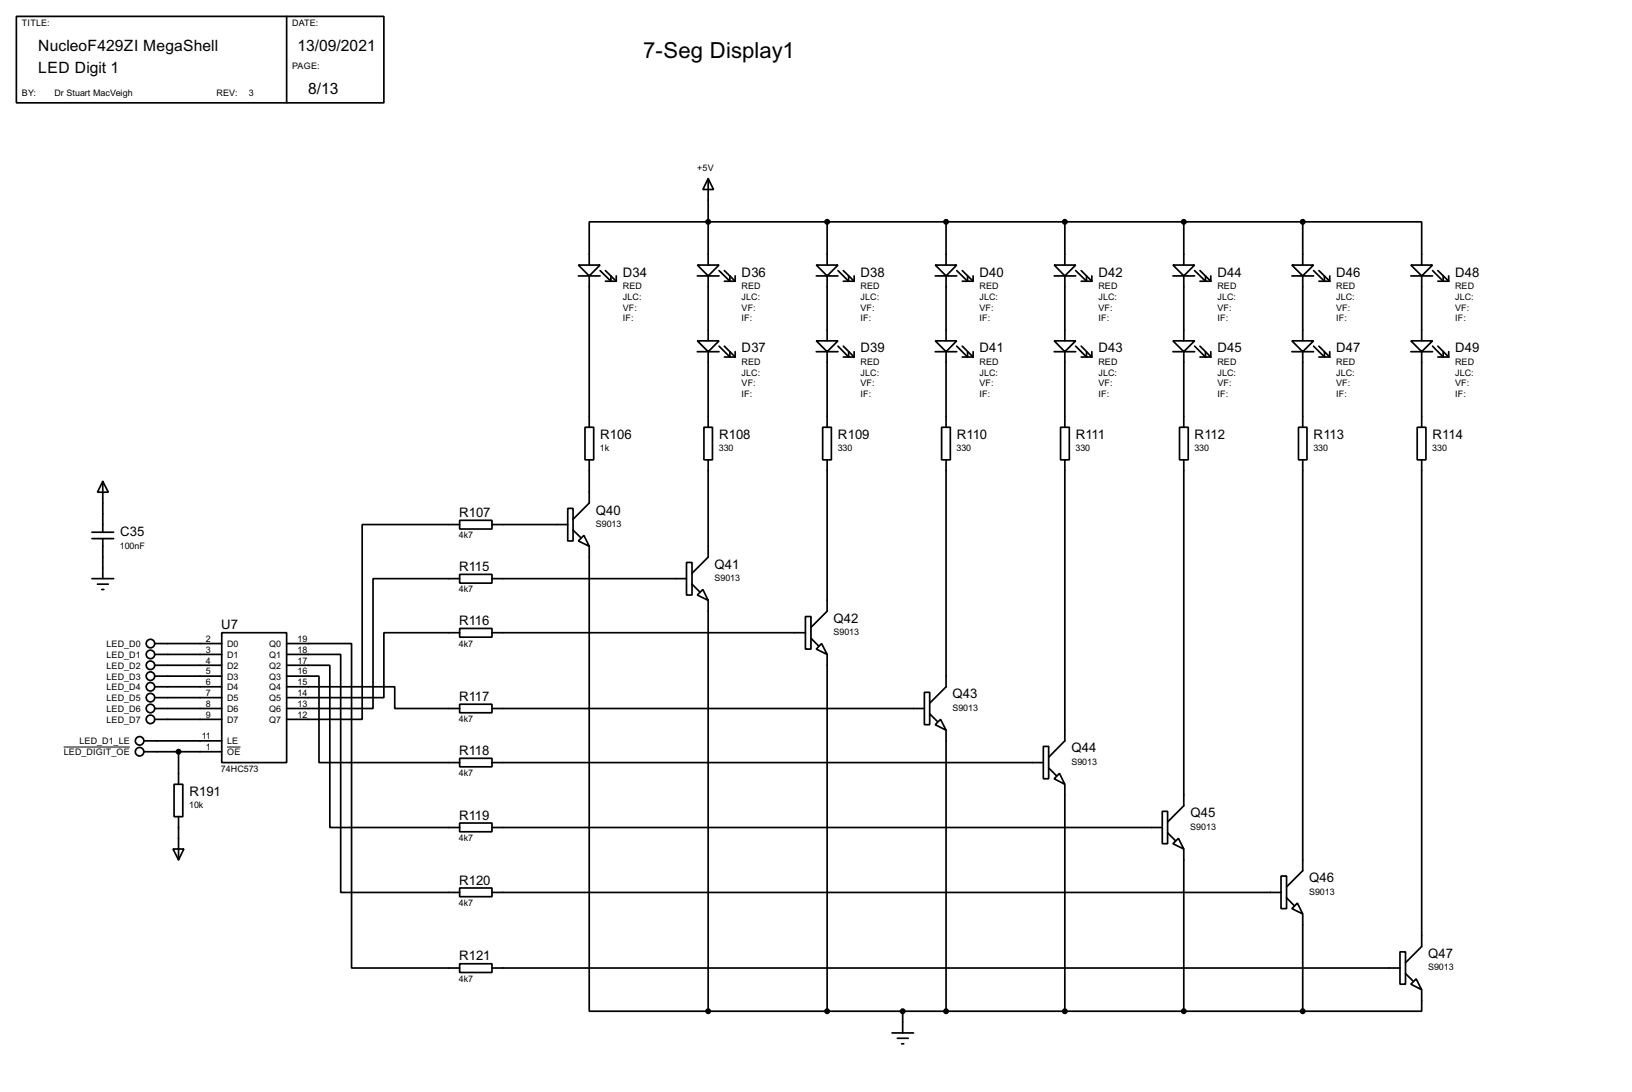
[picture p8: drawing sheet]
<svg xmlns="http://www.w3.org/2000/svg" width="383mm" height="256mm" viewBox="0 0 383 256" stroke-linecap="round" stroke-linejoin="round" font-family="sans-serif">
<g fill="none" stroke="#000" stroke-width=".4">
<path d="M3.9 3.9h86.3v20.3h-86.3zM67.4 3.9v20.3M166.4 42l1.3 2.5h-2.5zM166.4 42v20.3M194.4 52.1v10.2M222.3 52.1v10.2M250.2 52.1v10.2M278.2 52.1v10.2M306.1 52.1h28v10.2M306.1 52.1h-167.6v10.2M306.1 52.1v10.2M135.9 62.3h5.1l-2.5 2.5z"/>
<path d="M135.9 64.8h5.1M138.5 64.8v35.6M141 63.6l2.6 2.5v-1.3M142.3 63.6l2.5 2.5M142.3 66.1h2.5M144.8 64.8v1.3M163.9 62.3h5.1l-2.6 2.5zM163.9 64.8h5.1M166.4 64.8v15.3M169 63.6l2.5 2.5v-1.3M170.2 66.1h2.6M170.2 63.6l2.6 2.5"/>
<path d="M172.8 64.8v1.3M191.8 62.3h5.1l-2.5 2.5zM191.8 64.8h5.1M194.4 64.8v15.3M196.9 63.6l2.5 2.5v-1.3M198.2 66.1h2.5M198.2 63.6l2.5 2.5M200.7 64.8v1.3M219.8 62.3h5l-2.5 2.5zM219.8 64.8h5M222.3 64.8v15.3M224.8 63.6l2.6 2.5v-1.3"/>
<path d="M226.1 66.1h2.6M226.1 63.6l2.6 2.5M228.7 64.8v1.3M247.7 62.3h5.1l-2.6 2.5zM247.7 64.8h5.1M250.2 64.8v15.3M252.8 63.6l2.5 2.5v-1.3M254.1 66.1h2.5M254.1 63.6l2.5 2.5M256.6 64.8v1.3M275.6 62.3h5.1l-2.5 2.5zM275.6 64.8h5.1"/>
<path d="M278.2 64.8v15.3M280.7 63.6l2.6 2.5v-1.3M282 66.1h2.5M282 63.6l2.5 2.5M284.5 64.8v1.3M303.6 62.3h5.1l-2.6 2.5zM303.6 64.8h5.1M306.1 64.8v15.3M308.7 63.6l2.5 2.5v-1.3M309.9 66.1h2.6M309.9 63.6l2.6 2.5M312.5 64.8v1.3"/>
<path d="M331.5 62.3h5.1l-2.5 2.5zM331.5 64.8h5.1M334.1 64.8v15.3M336.6 63.6l2.5 2.5v-1.3M337.9 66.1h2.5M337.9 63.6l2.5 2.5M340.4 64.8v1.3M163.9 80.1h5.1l-2.6 2.5zM163.9 82.6h5.1M166.4 82.6v17.8M169 81.3l2.5 2.6v-1.3M170.2 81.3l2.6 2.6"/>
<path d="M170.2 83.9h2.6M172.8 82.6v1.3M191.8 80.1h5.1l-2.5 2.5zM191.8 82.6h5.1M194.4 82.6v17.8M196.9 81.3l2.5 2.6v-1.3M198.2 83.9h2.5M198.2 81.3l2.5 2.6M200.7 82.6v1.3M219.8 80.1h5l-2.5 2.5zM219.8 82.6h5M222.3 82.6v17.8"/>
<path d="M224.8 81.3l2.6 2.6v-1.3M226.1 83.9h2.6M226.1 81.3l2.6 2.6M228.7 82.6v1.3M247.7 80.1h5.1l-2.6 2.5zM247.7 82.6h5.1M250.2 82.6v17.8M252.8 81.3l2.5 2.6v-1.3M254.1 83.9h2.5M254.1 81.3l2.5 2.6M256.6 82.6v1.3M275.6 80.1h5.1l-2.5 2.5z"/>
<path d="M275.6 82.6h5.1M278.2 82.6v17.8M280.7 81.3l2.6 2.6v-1.3M282 83.9h2.5M282 81.3l2.5 2.6M284.5 82.6v1.3M303.6 80.1h5.1l-2.6 2.5zM303.6 82.6h5.1M306.1 82.6v17.8M308.7 81.3l2.5 2.6v-1.3M309.9 83.9h2.6M309.9 81.3l2.6 2.6"/>
<path d="M312.5 82.6v1.3M331.5 80.1h5.1l-2.5 2.5zM331.5 82.6h5.1M334.1 82.6v17.8M336.6 81.3l2.5 2.6v-1.3M337.9 83.9h2.5M337.9 81.3l2.5 2.6M340.4 82.6v1.3M24.2 113.1l1.3 2.5h-2.6zM24.2 113.1v11.9M133.4 119.4h1.3v7.7h-1.3zM137.5 100.4h2v7.6h-2z"/>
<path d="M138.5 108v10.2l-3.8 3.8M165.4 100.4h2v7.6h-2zM166.4 108v22.9l-3.8 3.8M193.3 100.4h2.1v7.6h-2.1zM194.4 108v35.6l-3.8 3.8M221.3 100.4h2v7.6h-2zM222.3 108v53.3l-3.8 3.9M249.2 100.4h2.1v7.6h-2.1zM250.2 108v66l-3.8 3.9M277.2 100.4h2v7.6h-2zM278.2 108v81.3l-3.8 3.8M305.1 100.4h2v7.6h-2z"/>
<path d="M306.1 108v96.5l-3.8 3.8M333 100.4h2.1v7.6h-2.1zM334.1 108v114.3l-3.8 3.8M21.6 135.9h5.1M21.6 126.5h5.1M21.6 125h5.1M22.9 137.2h2.6M23.9 138.5h.5M24.2 126.5v9.4M108 122.2h7.6v2.1h-7.6zM108 134.9h7.6v2.1h-7.6zM108 135.9h-20.3v30.5h-20.3"/>
<path d="M108 123.2h-22.9v45.8h-17.7M115.6 123.2h17.8M115.6 135.9h45.7M134.7 124.5l1.8 1.8M135.9 127.1l1.3-1.3 1.3 2.5zM138.5 128.3v109.2h27.9M161.3 132.1h1.3v7.7h-1.3zM162.6 137.2l1.8 1.8M163.9 139.8l1.3-1.3 1.2 2.5zM36.4 151.2h15.7M36.4 153.7h15.7M36.4 156.3h15.7"/>
<path d="M36.4 158.8h15.7M52.1 148.6h15.3v30.5h-15.3zM67.4 151.2h15.2v76.2h25.4M67.4 153.7h12.7v55.9h27.9M67.4 156.3h10.1v38.1h30.5M67.4 158.8h7.6v20.3h33M108 147.6h7.6v2.1h-7.6zM108 148.6h-17.8v15.3h-22.8M115.6 148.6h73.7M166.4 141v96.5M189.3 144.8h1.3v7.7h-1.3zM190.6 149.9l1.7 1.8"/>
<path d="M193.1 151.2l1.3 2.5-2.6-1.2zM194.4 153.7v83.8M33.8 174h18.3M33.8 176.6h18.3M36.4 166.4h15.7M36.4 161.3h15.7M36.4 163.9h15.7M36.4 169h15.7M42 176.6v7.6M67.4 161.3h25.4v5.1h15.2M108 165.4h7.6v2h-7.6zM108 178.1h7.6v2h-7.6z"/>
<path d="M115.6 166.4h101.6M115.6 179.1h129.6M217.2 162.6h1.3v7.6h-1.3zM218.5 167.7l1.8 1.8M219.8 170.2l1.2-1.2 1.3 2.5zM222.3 171.5v66M245.2 175.3h1.2v7.6h-1.2zM40.7 199.4h2.5l-1.2 2.6zM40.9 184.2h2.1v7.6h-2.1zM42 191.8v10.2M108 193.3h7.6v2.1h-7.6zM115.6 194.4h157.5"/>
<path d="M246.4 180.4l1.8 1.8M247.7 182.9l1.3-1.2 1.2 2.5zM250.2 184.2v53.3M273.1 190.6h1.3v7.6h-1.3zM274.4 195.6l1.8 1.8M275.6 198.2l1.3-1.3 1.3 2.5zM278.2 199.4v38.1M108 208.6h7.6v2h-7.6zM115.6 209.6h185.4M301 205.8h1.3v7.6h-1.3zM302.3 210.9l1.8 1.8M303.6 213.4l1.3-1.3 1.2 2.6z"/>
<path d="M306.1 214.7v22.8M108 226.4h7.6v2h-7.6zM115.6 227.4h213.4M166.4 237.5h139.7M212.1 237.5v5.1M329 223.6h1.3v7.6h-1.3zM330.3 228.7l1.7 1.7M331.5 231.2l1.3-1.3 1.3 2.6zM334.1 232.5v5h-28M209.6 242.6h5.1M210.9 243.9h2.5M211.9 245.2h.5"/>
<circle cx="35.3" cy="158.8" r="1"/>
<circle cx="35.3" cy="156.3" r="1"/>
<circle cx="35.3" cy="151.2" r="1"/>
<circle cx="35.3" cy="153.7" r="1"/>
<circle cx="32.8" cy="174" r="1"/>
<circle cx="32.8" cy="176.6" r="1"/>
<circle cx="35.3" cy="163.9" r="1"/>
<circle cx="35.3" cy="166.4" r="1"/>
<circle cx="35.3" cy="169" r="1"/>
<circle cx="35.3" cy="161.3" r="1"/>
</g>
<g fill="#000" stroke="#000" stroke-width=".4">
<circle cx="166.4" cy="52.1" r=".5"/>
<circle cx="194.3" cy="52.1" r=".5"/>
<circle cx="222.3" cy="52.1" r=".5"/>
<circle cx="250.2" cy="52.1" r=".5"/>
<circle cx="278.1" cy="52.1" r=".5"/>
<circle cx="306.1" cy="52.1" r=".5"/>
<circle cx="41.9" cy="176.6" r=".5"/>
<circle cx="166.4" cy="237.5" r=".5"/>
<circle cx="194.3" cy="237.5" r=".5"/>
<circle cx="212.1" cy="237.5" r=".5"/>
<circle cx="222.3" cy="237.5" r=".5"/>
<circle cx="250.2" cy="237.5" r=".5"/>
<circle cx="278.1" cy="237.5" r=".5"/>
<circle cx="306.1" cy="237.5" r=".5"/>
</g>
<path d="M15 175.5h15.5M53.4 175.5h3.1" fill="none" stroke="#000" stroke-width=".23"/>
<text font-size="5.8" x="151.2" y="13.7">7-Seg Display1</text>
<g font-size="4.1">
<text x="9" y="12">NucleoF429ZI MegaShell</text>
<text x="69.9" y="12">13/09/2021</text>
<text x="9" y="17">LED Digit 1</text>
<text x="72.4" y="22.2">8/13</text>
</g>
<g font-size="3.5">
<text x="146.4" y="64.9">D34</text>
<text x="174.3" y="64.9">D36</text>
<text x="202.2" y="64.9">D38</text>
<text x="230.2" y="64.9">D40</text>
<text x="258.1" y="64.9">D42</text>
<text x="286.1" y="64.9">D44</text>
<text x="314" y="64.9">D46</text>
<text x="341.9" y="64.9">D48</text>
<text x="174.3" y="82.8">D37</text>
<text x="202.2" y="82.8">D39</text>
<text x="230.2" y="82.8">D41</text>
<text x="258.1" y="82.8">D43</text>
<text x="286.1" y="82.8">D45</text>
<text x="314" y="82.8">D47</text>
<text x="341.9" y="82.8">D49</text>
<text x="141" y="103.1">R106</text>
<text x="169" y="103.1">R108</text>
<text x="196.9" y="103.1">R109</text>
<text x="224.8" y="103.1">R110</text>
<text x="252.8" y="103.1">R111</text>
<text x="280.7" y="103.1">R112</text>
<text x="308.7" y="103.1">R113</text>
<text x="336.6" y="103.1">R114</text>
<text x="28.2" y="125.9">C35</text>
<text x="107.9" y="121.4">R107</text>
<text x="140" y="120.9">Q40</text>
<text x="107.9" y="134.1">R115</text>
<text x="167.9" y="133.6">Q41</text>
<text x="52" y="147.8">U7</text>
<text x="107.9" y="146.8">R116</text>
<text x="195.9" y="146.3">Q42</text>
<text x="107.9" y="164.6">R117</text>
<text x="223.8" y="164">Q43</text>
<text x="107.9" y="177.3">R118</text>
<text x="251.8" y="176.7">Q44</text>
<text x="44.5" y="186.9">R191</text>
<text x="279.7" y="192">Q45</text>
<text x="107.9" y="192.5">R119</text>
<text x="107.9" y="207.8">R120</text>
<text x="307.6" y="207.2">Q46</text>
<text x="107.9" y="225.6">R121</text>
<text x="335.6" y="225">Q47</text>
</g>
<g font-size="2.4">
<text x="5.1" y="6">TITLE:</text>
<text x="68.6" y="6">DATE:</text>
<text x="68.6" y="16.2">PAGE:</text>
<text x="5.1" y="22.5">BY:</text>
<text x="12.8" y="22.5">Dr Stuart MacVeigh</text>
<text x="50.9" y="22.5">REV:</text>
<text x="58.5" y="22.5">3</text>
<text x="163.9" y="40.2">+5V</text>
<text x="146.3" y="67.8">RED</text>
<text x="146.3" y="70.4">JLC:</text>
<text x="174.2" y="67.8">RED</text>
<text x="174.2" y="70.4">JLC:</text>
<text x="202.2" y="67.8">RED</text>
<text x="202.2" y="70.4">JLC:</text>
<text x="230.1" y="67.8">RED</text>
<text x="230.1" y="70.4">JLC:</text>
<text x="258.1" y="67.8">RED</text>
<text x="258.1" y="70.4">JLC:</text>
<text x="286" y="67.8">RED</text>
<text x="286" y="70.4">JLC:</text>
<text x="313.9" y="67.8">RED</text>
<text x="313.9" y="70.4">JLC:</text>
<text x="341.9" y="67.8">RED</text>
<text x="341.9" y="70.4">JLC:</text>
<text x="146.3" y="73">VF:</text>
<text x="146.3" y="75.5">IF:</text>
<text x="174.2" y="73">VF:</text>
<text x="174.2" y="75.5">IF:</text>
<text x="202.2" y="73">VF:</text>
<text x="202.2" y="75.5">IF:</text>
<text x="230.1" y="73">VF:</text>
<text x="230.1" y="75.5">IF:</text>
<text x="258.1" y="73">VF:</text>
<text x="258.1" y="75.5">IF:</text>
<text x="286" y="73">VF:</text>
<text x="286" y="75.5">IF:</text>
<text x="313.9" y="73">VF:</text>
<text x="313.9" y="75.5">IF:</text>
<text x="341.9" y="73">VF:</text>
<text x="341.9" y="75.5">IF:</text>
<text x="174.2" y="85.7">RED</text>
<text x="174.2" y="88.2">JLC:</text>
<text x="202.2" y="85.7">RED</text>
<text x="202.2" y="88.2">JLC:</text>
<text x="230.1" y="85.7">RED</text>
<text x="230.1" y="88.2">JLC:</text>
<text x="258.1" y="85.7">RED</text>
<text x="258.1" y="88.2">JLC:</text>
<text x="286" y="85.7">RED</text>
<text x="286" y="88.2">JLC:</text>
<text x="313.9" y="85.7">RED</text>
<text x="313.9" y="88.2">JLC:</text>
<text x="341.9" y="85.7">RED</text>
<text x="341.9" y="88.2">JLC:</text>
<text x="174.2" y="90.8">VF:</text>
<text x="174.2" y="93.3">IF:</text>
<text x="202.2" y="90.8">VF:</text>
<text x="202.2" y="93.3">IF:</text>
<text x="230.1" y="90.8">VF:</text>
<text x="230.1" y="93.3">IF:</text>
<text x="258.1" y="90.8">VF:</text>
<text x="258.1" y="93.3">IF:</text>
<text x="286" y="90.8">VF:</text>
<text x="286" y="93.3">IF:</text>
<text x="313.9" y="90.8">VF:</text>
<text x="313.9" y="93.3">IF:</text>
<text x="341.9" y="90.8">VF:</text>
<text x="341.9" y="93.3">IF:</text>
<text x="141" y="106">1k</text>
<text x="168.9" y="106">330</text>
<text x="196.8" y="106">330</text>
<text x="224.8" y="106">330</text>
<text x="252.7" y="106">330</text>
<text x="280.7" y="106">330</text>
<text x="308.6" y="106">330</text>
<text x="336.6" y="106">330</text>
<text x="140" y="123.8">S9013</text>
<text x="28.2" y="128.9">100nF</text>
<text x="107.8" y="126.5">4k7</text>
<text x="167.9" y="136.5">S9013</text>
<text x="107.8" y="139.2">4k7</text>
<text x="195.8" y="149.2">S9013</text>
<text x="25" y="152">LED_D0</text>
<text x="25" y="154.5">LED_D1</text>
<text x="48.4" y="150.8">2</text>
<text x="48.4" y="153.3">3</text>
<text x="48.4" y="155.9">4</text>
<text x="53.4" y="152">D0</text>
<text x="53.4" y="154.5">D1</text>
<text x="63.2" y="152">Q0</text>
<text x="63.2" y="154.5">Q1</text>
<text x="69.9" y="150.8">19</text>
<text x="69.9" y="153.3">18</text>
<text x="69.9" y="155.9">17</text>
<text x="107.8" y="151.9">4k7</text>
<text x="25" y="157.1">LED_D2</text>
<text x="25" y="159.6">LED_D3</text>
<text x="48.4" y="158.4">5</text>
<text x="48.4" y="160.9">6</text>
<text x="53.4" y="157.1">D2</text>
<text x="53.4" y="159.6">D3</text>
<text x="63.2" y="157.1">Q2</text>
<text x="63.2" y="159.6">Q3</text>
<text x="69.9" y="158.4">16</text>
<text x="69.9" y="160.9">15</text>
<text x="25" y="162.1">LED_D4</text>
<text x="25" y="164.7">LED_D5</text>
<text x="25" y="167.2">LED_D6</text>
<text x="48.4" y="163.5">7</text>
<text x="48.4" y="166">8</text>
<text x="53.4" y="162.1">D4</text>
<text x="53.4" y="164.7">D5</text>
<text x="53.4" y="167.2">D6</text>
<text x="63.2" y="162.1">Q4</text>
<text x="63.2" y="164.7">Q5</text>
<text x="63.2" y="167.2">Q6</text>
<text x="69.9" y="163.5">14</text>
<text x="69.9" y="166">13</text>
<text x="223.8" y="167">S9013</text>
<text x="25" y="169.8">LED_D7</text>
<text x="47.4" y="173.6">11</text>
<text x="48.4" y="168.6">9</text>
<text x="53.4" y="169.8">D7</text>
<text x="63.2" y="169.8">Q7</text>
<text x="69.9" y="168.6">12</text>
<text x="107.8" y="169.6">4k7</text>
<text x="15" y="177.4">LED_DIGIT_OE</text>
<text x="18.7" y="174.8">LED_D1_LE</text>
<text x="48.4" y="176.2">1</text>
<text x="53.4" y="174.8">LE</text>
<text x="53.4" y="177.4">OE</text>
<text x="251.7" y="179.7">S9013</text>
<text x="51.9" y="181.3">74HC573</text>
<text x="107.8" y="182.3">4k7</text>
<text x="44.5" y="189.8">10k</text>
<text x="107.8" y="197.6">4k7</text>
<text x="279.7" y="194.9">S9013</text>
<text x="107.8" y="212.8">4k7</text>
<text x="307.6" y="210.1">S9013</text>
<text x="335.5" y="227.9">S9013</text>
<text x="107.8" y="230.6">4k7</text>
</g>
</svg>
